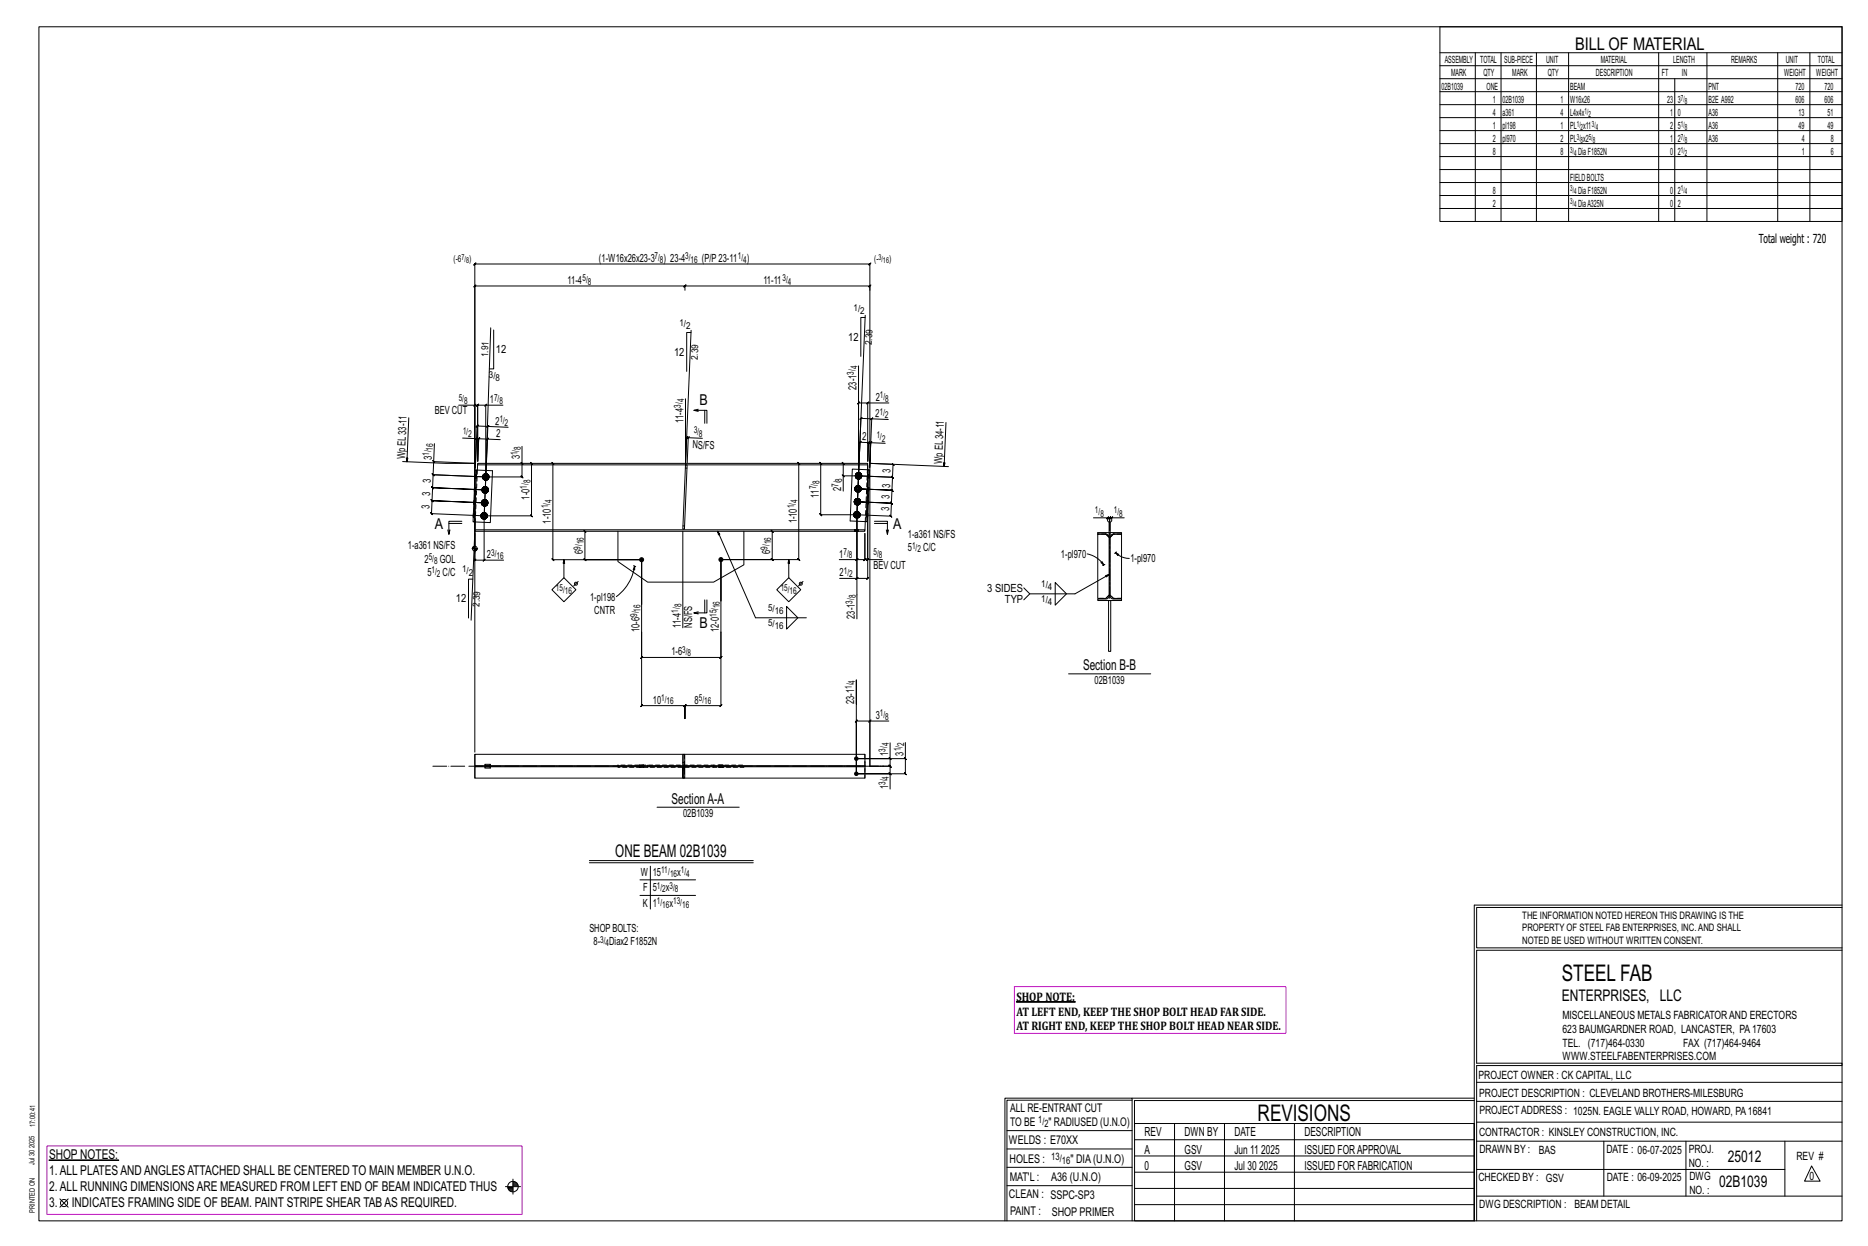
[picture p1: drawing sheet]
<svg xmlns="http://www.w3.org/2000/svg" width="914mm" height="610mm" viewBox="0 0 914 610" stroke-linecap="round" stroke-linejoin="round" font-family="sans-serif">
<g fill="#000" stroke="#000" stroke-width=".49">
<path d="M498 490h28zM24 568h34z"/>
<circle cx="314" cy="274" r="1"/>
<circle cx="353" cy="274" r="1"/>
<circle cx="419" cy="379" r=".9"/>
<circle cx="419" cy="371" r=".9"/>
</g>
<g fill="none" stroke="#000" stroke-width=".49">
<path d="M19 13h883v584h-883zM705 13h197v95h-197zM705 26h197M705 32h197M705 39h197M722 26v82M735 26v82M752 26v82M768 26v82M812 26v82M820 39v69M836 26v82"/>
<path d="M870 26v82M886 26v82M705 45h197M705 51h197M705 58h197M705 64h197M705 70h197M705 77h197M705 83h197M705 89h197M705 96h197M705 102h197"/>
<path d="M335 140h91h-1l1-1v3M336 139l-1 1zM335 142l1-3-1 1h-103l1-1-1 1v131M423 155h-2v19M424 154l-5 98M240 160l-2 73M242 161v19h-2M338 163h-2v19M338 162l-2 65M420 179v54M225 198h7v61M232 199l1-1z"/>
<path d="M232 198h2l-1 1 1-1v28M238 198l-1 1zM238 198h-4l-1 1 1-1v28M246 198h-8v35M336 195v31v-12v1l1-1h-1h1M425 197l-1 1zM425 197h-5h1l-1 1v-1v36M435 197h-10v29M200 204l-1 22M213 217l-1 9 21 1-36-1M233 215l1-1zM233 215h1l1-1-1 1v11"/>
<path d="M238 215l1-1zM238 209l1-1zM239 215h-5l1-1-1 1v11M239 209l-5-1-1 1 1-1-1 21v-14l-7-1M245 215h-6l-2 37M249 209h-10l-2 43h23l1 1-1-1v-25h1l-1-1v1M256 218v9l-1-1 1 1v6h-1l1 1v-1h-18M336 215l1-1zM342 201h-2h6v6M342 200l-2 1M344 214h-7l-1 12M345 201v6"/>
<path d="M426 217l1-1zM426 205l1-1zM426 217h-1l1-1-1 1v9M427 205h-6l1-1-1 1-2 47v22h-8M435 205h-8l-1 24v-12h7M463 207l-1 21M212 225l1 1zM212 226v6v1v-1l26 1M233 230l-1 25zM233 230h8l-1 26-8-1M234 227v3M234 227h191h-191z"/>
<path d="M236 240h.1M236 239v1M236 233h1M237 239h-1v1v1l1-1M237 234v1M237 233l-1 1M237 233v-1l-1 1 1 1M237 238l-1 1M237 234l1 1M237 232h.1M238 239v-1l1 1h-1M238 238l-1 1"/>
<path d="M238 232h1v1M238 233l-26-1v1v-1v7l-1-1 1 1 26 1-26-1-1-1 1 1-1 6v-1l1 1h-1l26 1-26-1v-1l1 1h-1v6l1 1-1-1 26 1M238 232l-1 1M238 239l1 1M238 232l1 1v1M238 232h-1M238 234h1l-1 1v-1M239 240l-1 1M239 239h-1M239 234h.1M239 233l-1 1M239 232v1"/>
<path d="M239 239v1M239 233h.1M271 227l-1-1 1 1v47l-1-1 1 1h43h-28h1l-1-1v1v-14h1l-1-1v1M336 227l-1 32h-1zM391 227l-1-1 1 1v47l-1-1 1 1h-38h25h1l-1-1v1v-14h1l-1-1v1M402 227l-1-1 1 1v25l-1-1 1 1h17v51M412 232l1 1zM413 227l-1-1 1 1v6M418 239h1M419 239h.1M419 233h.1M419 232v1"/>
<path d="M419 239v1M419 239v-1l-1 1 1 1v-1M419 234h1M419 240l1 1M419 232v1v1v-1M419 238h.1M420 234h.1M420 231l-1 1M420 234h1M420 238h1M420 238h-1M420 233l17 1-1-1 1 1v6l-1-1 1 1-17-1 17 1-1-1 1 1-1 6 1 1-1-1-16-1 16 1 1 1-1-1v7v-1l1 1h-1l-17-1"/>
<path d="M420 232l1-1v1M420 231v1M420 238l2 1-1 1M421 238h-1M421 240v1l-1-1M421 232l1 1M421 231l-1 1M421 240h.1M421 234h-1M421 239l-1 1M421 238v1M421 233h1l-1 1"/>
<path d="M421 233v1M421 232h1h-1M421 239h1M422 232v1M425 227v3M425 226v-9l1-1-1 1-4-1-1 1 1-1-2 36M425 230h1l-1 25h-1zM425 230h-8l-1 25h8M464 228l-38-1h11l1 1-1-1v7l-1-1 1 1-24-1v7M219 259l1 2M220 256h6M226 255h-6v6v-2"/>
<path d="M232 260l-1 43M232 259h191v1h-191zM233 255l-1 4M235 252h1M236 252h.1M236 246h.1M236 253v1M236 245v1M236 252v1M236 252v-1l-1 1 1 1M236 247h1M236 246v1"/>
<path d="M236 253l1 1M236 246v-1v1v1v-1M236 241h1M236 251h.1M237 247v1M237 253l1 1M237 245h-1M237 240v1M237 247h1M237 252v22h10M237 251h1v1M237 251l-1 1"/>
<path d="M237 241h1M237 245h1M237 245h.1M237 251l2 1-1 1M238 251h-1M238 253v1l-1-1M238 245l1 1v1M238 245h-1M238 253h.1M238 247h-1M238 252l-1 1M238 251v1"/>
<path d="M238 246l1 1h-1M238 240l1 1h-1h-1M238 246v1M238 245l1 1h-1M238 252h1M238 240h1v1M239 246h.1M302 260v15l15 10h32l15-9v-16M334 260v47M351 260l19 42h25M418 252h.1M418 251v1"/>
<path d="M418 245h1M418 259h.1M418 260h.1M418 253h1M419 251h-1v1v1l1-1M419 247h.1M419 245l-1 1M419 253h.1M419 245v-1l-1 1 1 2v-1M419 240v1M419 250l-1 1M419 246l1 1"/>
<path d="M419 253h1M419 244h.1M419 252v31h-8M420 251v-1l1 1h-1M420 250l-1 1M420 240l1 1M420 244h1l-1 1M420 244l-1 1M420 251l1 1M420 259h.1M420 260h.1M420 253h1h-1h-1"/>
<path d="M420 245l1 1M420 252h1v1M420 246l1 1h-1M420 252v1M421 251h-1M421 246v1M421 246h-1M421 244v1M421 251v1M421 245v1M424 255l-1 4M428 255h6v6l1-2"/>
<path d="M428 256h6M434 259v2M535 253h7v2l1 1v6M542 253h1v1l1-1h-1v7v-7v1l1-1h-1h1M543 253l-1 1zM544 253h1l-1 1zM550 253h-6v2l-1 1v6M231 268h3M231 268h.1M232 268h.1M232 267v1M232 270v-9v13v1l1-1h-1h5"/>
<path d="M233 268v2M233 268v1M237 274l-1 1zM276 274v9M310 277h1M311 277v2h-1zM311 277a23 23 0 0 1-9 15M311 277h.1M314 274v35M353 274v35M386 274v9M419 274h4l1-1-1 1v-13v13l1-1-1 1h2"/>
<path d="M420 273l-1 1zM425 274v-1l-1 1zM432 274h-7v-46v55v-1l-1 1h1h-6M532 271a13 13 0 0 1 8 5M537 261h12h-5l-1 2v29l1 1h5v1h-12v-1h5l1-1v-29l-1-2h-5zM539 275h1v1zM540 276v1M541 276h-1M541 261h.1M541 261l2 2M543 263l-2-2h-4v32h4l2-2M543 263l2-2h4v32h-4l-2-2"/>
<path d="M545 261l-2 2M545 261h.1M546 270l2 1-1 1zM546 270l3 2 4 1M546 270v1M547 270h-1M549 261h.1M231 283h-2v19M276 283l6 6-6 5-6-5zM283 284l-2 3M342 299l-2 1M345 294v6"/>
<path d="M346 294v6h-6h2M380 289l6-6 6 6-6 5zM385 297l6 5-6 6zM393 284l-2 3M420 282l-1 1zM504 291l-3 2M517 285l5 6-5 5zM543 294h1v25h-1zM543 281l-17 10h-22l-3-3M314 309v36v1l1-1h-1h21v1l1-1h-1v7v-7v1l1-1h-1h18l-1 1 1-1v-36M314 309v13l1-1-1 1h39h-1l1-1v1v-13M523 330h40"/>
<path d="M419 344v-11v46v-26l1-1-1 1h7M425 353l1-1zM435 353h-9v22M232 368v-239v1l1-1h-1h194l-1 1 1-1v246M232 369l1 6M233 375h191h-191zM233 375l-1 6h102M237 375h3v1h-3zM237 374h3v1h-3zM313 374h.1M313 375h.1M315 374h.1"/>
<path d="M315 375h.1M334 369h-102v12M334 375v6h1v-6h-1v6M334 369h1v6h-1zM334 369v6M335 369h88v6M352 374h.1M352 375h.1M354 374h.1M354 375h.1M423 375v6h-88M426 375h10l-1-1 1 1v4"/>
<path d="M435 371l1 1zM435 378l1 1zM436 371v4l-1-1 1 1h-10M443 371l1 1zM443 363v8h-24h17v-8M443 371v8v-1l1 1h-1h-24h17v7M322 395h40M289 421h80M289 422h80M313 430h27M313 438h27M318 424v21"/>
<path d="M722 443v154M722 443h180M902 444h-179v20h179M902 465h-179v55h179v1h-179v76M554 538h-61v59M554 537h168M722 538h-167v13M723 539h179M723 530h179M493 553h61M555 550h167v47h-167zM555 558h167"/>
<path d="M575 550v47M599 550v47M634 550v47M723 549h179M723 558h179M785 558v27M825 558v27M874 558v27M251 577v7M251 579h2M251 580h3M251 578h2"/>
<path d="M493 571h61M493 562h61M555 573h167M555 566h167M723 572h151M887 570l4 8h-8zM29 587l4 4M33 587l-4 4M247 581h8M249 581h2M249 582h2M250 583h1"/>
<path d="M492 597v-60h62v60M493 580h61M555 589h167M555 581h167M723 585h179"/>
<circle cx="232" cy="268" r="1.2"/>
<circle cx="282" cy="286" r=".7"/>
<circle cx="392" cy="286" r=".7"/>
<circle cx="31" cy="589" r="1.8"/>
<circle cx="251" cy="581" r="2.6"/>
</g>
<path d="M496 483h133v23h-133zM23 561h233v33h-233z" fill="none" stroke="#f0f" stroke-width=".5"/>
<g fill="none" stroke="#000" stroke-width=".49" stroke-dasharray="2 1.4">
<path d="M232 240h1M232 239h1M232 234h1zM232 234h.1M232 233l1 1M232 233h1M233 233h.1M233 232h.1M233 240l-1-1 1 1M233 233h-1l1 1M234 230l-1 25M236 240h.1"/>
<path d="M236 240l1-2-1 2 1 1-1-1M236 239v1zM236 239v1M236 233v1zM236 233l1-1-1 1 1 2-1-2h1M236 234h1zM236 233h.1M236 234l1-1M236 233h1M236 239h.1M236 239l1-1zM236 239l1-1"/>
<path d="M237 239h.1M237 234v1zM237 234v1M237 232l-1 1zM237 232h.1M237 240h.1M237 238h1zM237 239h-1v1v-1v1v1v-1v1l1-1M237 234h.1M237 239v1zM237 233v-1M237 235h1z"/>
<path d="M237 233v1zM237 232h2zM237 233v-1l-1 1v1h1h-1h1M237 233h.1M237 239h1zM237 232h1zM237 234l1 1h-1h1h-1zM237 234h1zM237 233h1zM238 239h.1M238 238h-1h1h-1l1 1M238 238v1z"/>
<path d="M238 238h.1M238 235h.1M238 234v1M238 234h.1M238 233h.1M238 232h-1h1h-1h1M238 232h.1M238 238l1 1zM238 238l1 1M238 232l1 1M238 239v1zM238 240h.1"/>
<path d="M238 235l1-1zM238 235l1-1M238 238l1 2zM238 235h1zM238 232h1zM238 232h1M238 239h1M238 233h1zM239 233l-1 1zM239 232v1zM239 239h-1l1 1M239 239h.1"/>
<path d="M239 234h.1M239 233v-1M239 234v-1M239 232v1v1M239 239v1zM239 239v1M239 240l-1 1zM239 240h.1M239 234v1zM239 233h.1M239 233l-1 2zM239 233v1z"/>
<path d="M335 229h1M418 239l1 1zM418 239l1-1-1 1 1 1-1-1h1M419 240h.1M419 238l-1 1zM419 240v-1M419 239h.1M419 233h.1M419 233l1-2-1 2v1v-1M419 233v1zM419 232v1zM419 232v1"/>
<path d="M419 238h.1M419 239l1 1M419 239l1-1M419 234h1zM419 234h1M419 232h.1M419 232l1-1zM419 239v1zM419 232l1-1M419 240h1zM419 238h2zM419 238l-1 1h1v1"/>
<path d="M419 233l1 1M419 239l1-1zM419 232h1M419 238h1zM419 234h2zM419 233h1zM420 233h.1M420 231l1 1zM420 240h.1M420 232h-1v1v-1v1v1v-1v1h1M420 232l-1 1zM420 232h.1"/>
<path d="M420 234h.1M420 238h.1M420 231h.1M420 233v1zM420 238h-1h1h-1h1M420 238h1h-1h1h-1zM420 238h1zM420 234h1zM420 234h1M420 232h1zM420 231v1M420 231h1h-1h1v1z"/>
<path d="M420 231h1zM420 240h1zM420 238l1 1zM420 238h1M421 234h.1M421 234v-1zM421 238h.1M421 232h.1M421 239h.1M421 239v1zM421 238l1 1zM421 231v1z"/>
<path d="M421 231v1M421 240h.1M421 239v-1M421 232v1zM421 233h.1M421 232l1 1zM421 238v2M421 238v1zM421 233h1l-1 1M421 232h1h-1M421 234v-1M421 232l1 1"/>
<path d="M421 239h1zM421 239h1M421 232h1zM422 239l-1 2zM422 239l-1 1zM422 233l-1 1zM422 232v1zM422 232v1M422 233h.1M425 239h.1M425 238v1zM425 233h1l-1-1"/>
<path d="M425 232h1zM425 240h.1M426 234h-1M426 233h-1M426 233l-1-1M426 232h.1M232 253h.1M232 252v1M232 252h.1M232 251h.1M232 247h1zM232 247v-1"/>
<path d="M232 246l1 1M232 246h1M232 245l1 1M232 245h1M232 240h1zM232 240h.1M232 253v-1v1M233 246h-1h1M235 252v1zM235 252l1 1zM235 252l1-1-1 1 1 2-1-2h1M235 253h1z"/>
<path d="M236 252h-1zM236 253v-1M236 252h.1M236 246v1zM236 246l1-1-1 1v1v-1M236 247h.1M236 253v1zM236 245v1zM236 247v-1M236 253v1M236 245v1M236 251v1z"/>
<path d="M236 251h.1M236 253h1M236 240v1zM236 252l1-1M236 247h1zM236 247h1M236 254h2zM236 245h.1M236 245h1zM236 252v1zM236 245h1M236 253h1z"/>
<path d="M236 251h2zM236 252v-1l-1 1h1v1M236 246l1 1M236 252h1zM236 254h1zM236 246l1-1M236 241h1zM236 241h1M236 251h1zM236 247h2zM236 246h1zM237 246v1z"/>
<path d="M237 245h1zM237 253v1h-1h1h-1zM237 253h.1M237 245h-1v1v-1v2h1M237 240v1M237 246h-1zM237 246v-1zM237 247v1zM237 252h.1M237 245v-1zM237 241h1zM237 247v1v-1v1v-1z"/>
<path d="M237 247h.1M237 241h.1M237 245h.1M237 254h1zM237 254h1M237 253l1 1M237 251h-1h1h-1h1M237 251h1h-1h1h-1zM237 251h1zM237 248h1zM237 248l1-1zM237 248l1-1"/>
<path d="M237 247h1M237 247h1zM237 245h1h-1h1zM237 244l1 1zM237 253h1M237 253h1zM237 252h1zM237 251l1 1M237 241h1M237 240h1zM238 254v-1zM238 254v-1"/>
<path d="M238 254h.1M238 247h.1M238 247v-1zM238 251h.1M238 245v1zM238 245h.1M238 252h.1M238 252v1zM238 251l1 1zM238 248v-1zM238 241v-1M238 253h.1"/>
<path d="M238 252v-1M238 246h.1M238 253v-1M238 241h1zM238 241h1M238 245l1 1zM238 251v1v1M238 251v1zM238 246l1 1h-1M238 246h1l-1-1M238 247v-1M238 245l1 2"/>
<path d="M238 253v1zM238 252h1zM238 252h1M238 245h1zM238 240h1v1M239 252l-1 2zM239 241v-1M239 252l-1 1zM239 247h-1zM239 246h.1M239 245v1zM239 246l-1 1z"/>
<path d="M239 246v1zM239 240v1zM335 257h-1M418 252h.1M418 252l1-2-1 2 1 1-1-1M418 252v1zM418 251v1zM418 251v1M418 245v1zM418 245l1-1-1 1 1 2-1-2h1M418 246l1 1zM418 253h1z"/>
<path d="M418 245h.1M418 246l1-1M418 259h.1M418 259v1M418 253h1M418 245h1M418 260h.1M418 251h.1M418 251l1-1zM418 251l1-1M419 252v1M419 251h.1"/>
<path d="M419 247h.1M419 260v-1M419 253h1zM419 244l-1 1zM419 244h.1M419 252h.1M419 252v1zM419 250l1 1zM419 251h-1v1v-1v1v1v-1v1h1M419 246h.1M419 251v1zM419 253h.1"/>
<path d="M419 245h.1M419 240v1zM419 259v1zM419 240v1M419 250h1zM419 247h1zM419 245v1zM419 244h2zM419 245v-1l-1 1v1l1 1-1-1 1 1v-1M419 260l1-1M419 259h1M419 244h1z"/>
<path d="M419 240l2 1zM419 246l1 1h-1h1h-1zM419 246h1zM419 241h1zM419 245h1zM419 253h1M419 251h1zM420 260v-1M420 250h-1h1h-1l1 1M420 250v1zM420 250h.1M420 240v1h-1h1h-1z"/>
<path d="M420 247h.1M420 246h.1M420 245h.1M420 244h-1h1h-1h1M420 244v1zM420 244h.1M420 253h.1M420 253v-1zM420 251h.1M420 241h1zM420 241h1M420 240l1 1"/>
<path d="M420 253h1zM420 253h1M420 260h.1M420 250l1 1zM420 250l1 1M420 251v1zM420 252h.1M420 247h1zM420 247h1M420 251l1 1zM420 240h1M420 244h1z"/>
<path d="M420 244h1M420 252h1v1M420 251h1M420 245l1 1zM421 253l-1-1M421 246h-1zM421 241v-1zM421 241v-1M421 244v2zM421 251h-1l1 1M421 251h.1M421 246v1"/>
<path d="M421 245v-1M421 247v-1M421 244l-1 1 1 1M421 253h.1M421 251v1zM421 251v1M421 244v1zM421 252l-1 1zM421 240v-1M421 252v1zM421 246v1zM421 245v1z"/>
<path d="M421 245v1M421 246l-1 1zM421 246h.1M424 255l1-25M424 252h1l-1-1M424 251h1zM424 245l1 1-1-1M424 245h1zM425 253h-1M425 252h-1M425 252l-1-1M425 251h.1"/>
<path d="M425 247l-1-1M425 246h-1M425 245h-1M425 245h.1M541 261h-4M541 261h.1M545 261h.1M549 261h-4M541 293h.1M543 291l-2 2h-4M545 293h.1M549 293h-4l-2-2"/>
<path d="M240 375v1M240 374v1M302 374h62v1h-62zM313 374v1M313 374h.1M314 374l-1 1M314 374v1zM314 375h.1M314 374v1M315 374v1M315 374h.1M315 375h.1"/>
<path d="M315 375v-1M317 375v-1M335 369v6M335 373h-1M335 377v4M335 375v2h-1M349 374v1M352 374v1M352 374h.1M353 374l-1 1M353 374v1zM353 375h.1"/>
<path d="M353 374v1M354 374v1M354 374h.1M354 375h.1M354 375v-1M423 369v12"/>
</g>
<path d="M212 375h221" fill="none" stroke="#000" stroke-width=".49" stroke-dasharray="6.8 1 0 1"/>
<path d="M543 261v33" fill="none" stroke="#000" stroke-width=".49" stroke-dasharray="5.8 1 1 1"/>
<g font-size="11.2">
<text x="764" y="480">STEEL FAB</text>
<text x="616" y="548">REVISIONS</text>
</g>
<g font-size="8.6">
<text x="771" y="24">BILL OF MATERIAL</text>
<text x="301" y="419">ONE BEAM 02B1039</text>
</g>
<g font-size="7.9">
<text x="765" y="490">ENTERPRISES, LLC</text>
<text x="846" y="569">25012</text>
<text x="842" y="581">02B1039</text>
</g>
<g font-size="7.3">
<text x="342" y="198">B</text>
<text x="213" y="259">A</text>
<text x="437" y="259">A</text>
<text x="342" y="307">B</text>
<text x="530" y="328">Section B-B</text>
<text x="329" y="393">SectionA-A</text>
</g>
<g font-size="6.6">
<text x="24" y="567">SHOP NOTES:</text>
<text x="24" y="575">1.ALL PLATESANDANGLESATTACHED SHALL BE CENTERED TO MAIN MEMBER U.N.O.</text>
<text x="24" y="583">2.ALL RUNNING DIMENSIONSARE MEASURED FROM LEFT END OF BEAM INDICATED THUS</text>
<text x="24" y="591">3.</text>
<text x="35" y="591">INDICATES FRAMING SIDE OF BEAM. PAINT STRIPE SHEAR TABAS REQUIRED.</text>
</g>
<g font-size="6.1">
<text x="861" y="119">Total weight : 720</text>
<text x="498" y="490">SHOP NOTE:</text>
<text x="498" y="497">AT LEFT END, KEEP THE SHOP BOLT HEAD FAR SIDE.</text>
<text x="498" y="504">AT RIGHT END, KEEP THE SHOP BOLT HEAD NEAR SIDE.</text>
<text x="560" y="556">REV</text>
<text x="580" y="556">DWN BY</text>
<text x="604" y="556">DATE</text>
<text x="639" y="556">DESCRIPTION</text>
<text x="560" y="564">A</text>
<text x="580" y="564">GSV</text>
<text x="604" y="564">Jun 11</text>
<text x="617" y="564">2025</text>
<text x="639" y="564">ISSUED FORAPPROVAL</text>
<text x="560" y="572">0</text>
<text x="580" y="572">GSV</text>
<text x="604" y="572">Jul 30</text>
<text x="616" y="572">2025</text>
<text x="639" y="572">ISSUED FOR FABRICATION</text>
</g>
<g font-size="5.9">
<text x="494" y="560">WELDS : E70XX</text>
<text x="494" y="569">HOLES :</text>
<text x="524" y="569">&quot; DIA(U.N.O)</text>
<text x="494" y="578">MAT'L :</text>
<text x="515" y="578">A36 (U.N.O)</text>
<text x="494" y="586">CLEAN : SSPC-SP3</text>
<text x="495" y="595">PAINT :</text>
<text x="515" y="595">SHOP PRIMER</text>
</g>
<g font-size="5.8">
<text x="494" y="544">ALL RE-ENTRANT CUT</text>
<text x="494" y="551">TO BE</text>
<text x="513" y="551">&quot; RADIUSED (U.N.O)</text>
</g>
<g font-size="5.6">
<text x="765" y="499">MISCELLANEOUS METALS FABRICATORAND ERECTORS</text>
<text x="765" y="505">623 BAUMGARDNER ROAD, LANCASTER, PA17603</text>
<text x="765" y="512">TEL. (717)464-0330</text>
<text x="824" y="512">FAX (717)464-9464</text>
<text x="765" y="519">WWW.STEELFABENTERPRISES.COM</text>
<text x="724" y="528">PROJECT OWNER : CK CAPITAL, LLC</text>
<text x="724" y="537">PROJECT DESCRIPTION : CLEVELAND BROTHERS-MILESBURG</text>
<text x="724" y="545">PROJECTADDRESS : 1025N. EAGLE VALLY ROAD, HOWARD, PA16841</text>
<text x="724" y="556">CONTRACTOR : KINSLEY CONSTRUCTION, INC.</text>
<text x="724" y="564">DRAWN BY :</text>
<text x="753" y="564">BAS</text>
<text x="786" y="564">DATE : 06-07-2025</text>
<text x="827" y="564">PROJ.</text>
<text x="879" y="568">REV #</text>
<text x="827" y="571">NO. :</text>
<text x="724" y="578">CHECKED BY : GSV</text>
<text x="787" y="578">DATE : 06-09-2025</text>
<text x="827" y="578">DWG</text>
<text x="886" y="578">0</text>
<text x="827" y="584">NO. :</text>
<text x="724" y="591">DWG DESCRIPTION : BEAM DETAIL</text>
</g>
<g font-size="5.5">
<text x="293" y="128">(1-W16x26x23-3</text>
<text x="325" y="128">) 23-4</text>
<text x="344" y="128">(P/P23-11</text>
<text x="366" y="128">)</text>
<text x="278" y="139">11-4</text>
<text x="374" y="139">11-11</text>
<text x="415" y="167">12</text>
<text x="243" y="173">12</text>
<text x="330" y="174">12</text>
<text x="419" y="191" transform="rotate(-90 419 191)">23-1</text>
<text x="240" y="197">1</text>
<text x="429" y="196">2</text>
<text x="213" y="203">BEV CUT</text>
<text x="428" y="204" transform="rotate(2 428 204)">2</text>
<text x="242" y="208" transform="rotate(2 242 208)">2</text>
<text x="335" y="207" transform="rotate(-90 335 207)">11-4</text>
<text x="243" y="214" transform="rotate(2 243 214)">2</text>
<text x="422" y="215" transform="rotate(2 422 215)">2</text>
<text x="339" y="219" transform="rotate(2 339 219)">NS/FS</text>
<text x="198" y="225" transform="rotate(-88 198 225)">WpEL33-11</text>
<text x="211" y="225" transform="rotate(-88 211 225)">3</text>
<text x="255" y="225" transform="rotate(-90 255 225)">3</text>
<text x="461" y="227" transform="rotate(-88 461 227)">WpEL34-11</text>
<text x="436" y="231" transform="rotate(-88 436 231)">3</text>
<text x="211" y="236" transform="rotate(-88 211 236)">3</text>
<text x="436" y="239" transform="rotate(-88 436 239)">3</text>
<text x="211" y="243" transform="rotate(-88 211 243)">3</text>
<text x="259" y="244" transform="rotate(-90 259 244)">1-0</text>
<text x="401" y="243" transform="rotate(-90 401 243)">11</text>
<text x="412" y="240" transform="rotate(-90 412 240)">2</text>
<text x="435" y="244" transform="rotate(-88 435 244)">3</text>
<text x="210" y="249" transform="rotate(-88 210 249)">3</text>
<text x="435" y="250" transform="rotate(-88 435 250)">3</text>
<text x="270" y="256" transform="rotate(-90 270 256)">1-10</text>
<text x="390" y="256" transform="rotate(-90 390 256)">1-10</text>
<text x="444" y="263">1-a361 NS/FS</text>
<text x="200" y="269">1-a361 NS/FS</text>
<text x="444" y="270">5</text>
<text x="452" y="270">C/C</text>
<text x="208" y="275">2</text>
<text x="215" y="275">GOL</text>
<text x="238" y="273">2</text>
<text x="285" y="271" transform="rotate(-90 285 271)">6</text>
<text x="377" y="271" transform="rotate(-90 377 271)">6</text>
<text x="411" y="273">1</text>
<text x="519" y="273">1-pl970</text>
<text x="553" y="275">1-pl970</text>
<text x="209" y="282">5</text>
<text x="217" y="282">C/C</text>
<text x="411" y="282">2</text>
<text x="428" y="278">BEV CUT</text>
<text x="289" y="294">1-pl198</text>
<text x="483" y="290">3 SIDES</text>
<text x="223" y="295">12</text>
<text x="492" y="295">TYP</text>
<text x="291" y="300">CNTR</text>
<text x="418" y="303" transform="rotate(-90 418 303)">23-1</text>
<text x="313" y="309" transform="rotate(-90 313 309)">10-6</text>
<text x="333" y="307" transform="rotate(-90 333 307)">11-4</text>
<text x="339" y="307" transform="rotate(-90 339 307)">NS/FS</text>
<text x="352" y="309" transform="rotate(-90 352 309)">12-0</text>
<text x="329" y="321">1-6</text>
<text x="536" y="335">02B1039</text>
<text x="320" y="344">10</text>
<text x="340" y="344">8</text>
<text x="418" y="344" transform="rotate(-90 418 344)">23-1</text>
<text x="429" y="352">3</text>
<text x="435" y="370" transform="rotate(-90 435 370)">1</text>
<text x="442" y="370" transform="rotate(-90 442 370)">3</text>
<text x="435" y="386" transform="rotate(-90 435 386)">1</text>
<text x="334" y="400">02B1039</text>
<text x="314" y="429">W</text>
<text x="320" y="429">15</text>
<text x="331" y="429">x</text>
<text x="315" y="436">F</text>
<text x="320" y="436">5</text>
<text x="326" y="436">x</text>
<text x="315" y="444">K</text>
<text x="320" y="444">1</text>
<text x="328" y="444">x</text>
<text x="289" y="456">SHOPBOLTS:</text>
<text x="291" y="462">8-</text>
<text x="298" y="462">Diax2 F1852N</text>
</g>
<g font-size="5">
<text x="745" y="450">THE INFORMATION NOTED HEREON THIS DRAWING IS THE</text>
<text x="745" y="456">PROPERTY OF STEEL FAB ENTERPRISES, INC.AND SHALL</text>
<text x="745" y="462">NOTED BE USED WITHOUT WRITTEN CONSENT.</text>
<text x="508" y="550">1/</text>
<text x="511" y="551">2</text>
<text x="515" y="568">13/</text>
<text x="520" y="570">16</text>
</g>
<g font-size="4.9">
<text x="707" y="31">ASSEMBLY</text>
<text x="725" y="31">TOTAL</text>
<text x="736" y="31">SUB-PIECE</text>
<text x="757" y="31">UNIT</text>
<text x="784" y="31">MATERIAL</text>
<text x="819" y="31">LENGTH</text>
<text x="847" y="31">REMARKS</text>
<text x="874" y="31">UNIT</text>
<text x="890" y="31">TOTAL</text>
<text x="710" y="37">MARK</text>
<text x="726" y="37">QTY</text>
<text x="740" y="37">MARK</text>
<text x="758" y="37">QTY</text>
<text x="781" y="37">DESCRIPTION</text>
<text x="814" y="37">FT</text>
<text x="823" y="37">IN</text>
<text x="873" y="37">WEIGHT</text>
<text x="889" y="37">WEIGHT</text>
<text x="706" y="44">02B1039</text>
<text x="728" y="44">ONE</text>
<text x="769" y="44">BEAM</text>
<text x="836" y="44">PNT</text>
<text x="879" y="44">720</text>
<text x="893" y="44">720</text>
<text x="731" y="50">1</text>
<text x="736" y="50">02B1039</text>
<text x="764" y="50">1</text>
<text x="769" y="50">W16x26</text>
<text x="816" y="50">23</text>
<text x="821" y="50">3</text>
<text x="836" y="50">B2E A992</text>
<text x="879" y="50">606</text>
<text x="893" y="50">606</text>
<text x="731" y="57">4</text>
<text x="736" y="57">a361</text>
<text x="764" y="57">4</text>
<text x="769" y="57">L4x4x</text>
<text x="818" y="57">1</text>
<text x="821" y="57">0</text>
<text x="836" y="57">A36</text>
<text x="880" y="57">13</text>
<text x="895" y="57">51</text>
<text x="731" y="63">1</text>
<text x="736" y="63">pl198</text>
<text x="764" y="63">1</text>
<text x="769" y="63">PL x11</text>
<text x="818" y="63">2</text>
<text x="821" y="63">5</text>
<text x="836" y="63">A36</text>
<text x="880" y="63">49</text>
<text x="895" y="63">49</text>
<text x="731" y="69">2</text>
<text x="736" y="69">pl970</text>
<text x="764" y="69">2</text>
<text x="769" y="69">PL x2</text>
<text x="818" y="69">1</text>
<text x="821" y="69">2</text>
<text x="836" y="69">A36</text>
<text x="882" y="69">4</text>
<text x="896" y="69">8</text>
<text x="731" y="76">8</text>
<text x="764" y="76">8</text>
<text x="772" y="76">DiaF1852N</text>
<text x="818" y="76">0</text>
<text x="821" y="76">2</text>
<text x="882" y="76">1</text>
<text x="896" y="76">6</text>
<text x="769" y="88">FIELDBOLTS</text>
<text x="731" y="95">8</text>
<text x="772" y="95">DiaF1852N</text>
<text x="818" y="95">0</text>
<text x="821" y="95">2</text>
<text x="731" y="101">2</text>
<text x="772" y="101">DiaA325N</text>
<text x="818" y="101">0</text>
<text x="821" y="101">2</text>
</g>
<g font-size="4.7">
<text x="222" y="128">(-6</text>
<text x="230" y="128">)</text>
<text x="320" y="127">7/</text>
<text x="323" y="129">8</text>
<text x="335" y="127">3/</text>
<text x="338" y="129">16</text>
<text x="361" y="127">1/</text>
<text x="364" y="129">4</text>
<text x="428" y="128">(-</text>
<text x="435" y="128">)</text>
<text x="285" y="138">5/</text>
<text x="383" y="138">3/</text>
<text x="288" y="139">8</text>
<text x="386" y="139">4</text>
<text x="418" y="152">1/</text>
<text x="421" y="154">2</text>
<text x="333" y="159">1/</text>
<text x="336" y="161">2</text>
<text x="427" y="169" transform="rotate(-88 427 169)">2.39</text>
<text x="239" y="175" transform="rotate(-88 239 175)">1.91</text>
<text x="342" y="176" transform="rotate(-88 342 176)">2.39</text>
<text x="239" y="185">3/</text>
<text x="418" y="183" transform="rotate(-90 418 183)">3/</text>
<text x="420" y="181" transform="rotate(-90 420 181)">4</text>
<text x="243" y="186">8</text>
<text x="225" y="196">5/</text>
<text x="227" y="198">8</text>
<text x="242" y="196">7/</text>
<text x="244" y="198">8</text>
<text x="335" y="197" transform="rotate(-90 335 197)">4</text>
<text x="431" y="195">1/</text>
<text x="433" y="197">8</text>
<text x="333" y="199" transform="rotate(-90 333 199)">3/</text>
<text x="431" y="203" transform="rotate(2 431 203)">1/</text>
<text x="244" y="207" transform="rotate(2 244 207)">1/</text>
<text x="247" y="208" transform="rotate(2 247 208)">2</text>
<text x="433" y="205" transform="rotate(2 433 205)">2</text>
<text x="227" y="212" transform="rotate(2 227 212)">1/</text>
<text x="229" y="214" transform="rotate(2 229 214)">2</text>
<text x="340" y="212" transform="rotate(2 340 212)">3/</text>
<text x="342" y="214" transform="rotate(2 342 214)">8</text>
<text x="429" y="214" transform="rotate(2 429 214)">1/</text>
<text x="212" y="221" transform="rotate(-88 212 221)">16</text>
<text x="255" y="220" transform="rotate(-90 255 220)">8</text>
<text x="432" y="216" transform="rotate(2 432 216)">2</text>
<text x="210" y="223" transform="rotate(-88 210 223)">1/</text>
<text x="253" y="223" transform="rotate(-90 253 223)">1/</text>
<text x="258" y="239" transform="rotate(-90 258 239)">1/</text>
<text x="260" y="236" transform="rotate(-90 260 236)">8</text>
<text x="400" y="239" transform="rotate(-90 400 239)">7/</text>
<text x="401" y="237" transform="rotate(-90 401 237)">8</text>
<text x="411" y="238" transform="rotate(-90 411 238)">7/</text>
<text x="412" y="236" transform="rotate(-90 412 236)">8</text>
<text x="268" y="249" transform="rotate(-90 268 249)">1/</text>
<text x="270" y="246" transform="rotate(-90 270 246)">4</text>
<text x="389" y="249" transform="rotate(-90 389 249)">1/</text>
<text x="390" y="246" transform="rotate(-90 390 246)">4</text>
<text x="536" y="251">1/</text>
<text x="545" y="251">1/</text>
<text x="539" y="253">8</text>
<text x="548" y="253">8</text>
<text x="284" y="269" transform="rotate(-90 284 269)">9/</text>
<text x="286" y="266" transform="rotate(-90 286 266)">16</text>
<text x="376" y="269" transform="rotate(-90 376 269)">9/</text>
<text x="377" y="266" transform="rotate(-90 377 266)">16</text>
<text x="446" y="269">1/</text>
<text x="210" y="274">5/</text>
<text x="212" y="276">8</text>
<text x="240" y="272">3/</text>
<text x="243" y="273">16</text>
<text x="413" y="272">7/</text>
<text x="415" y="273">8</text>
<text x="428" y="272">5/</text>
<text x="430" y="273">8</text>
<text x="449" y="270">2</text>
<text x="211" y="281">1/</text>
<text x="226" y="280">1/</text>
<text x="229" y="282">2</text>
<text x="413" y="281">1/</text>
<text x="214" y="282">2</text>
<text x="416" y="282">2</text>
<text x="510" y="287">1/</text>
<text x="272" y="289">15/</text>
<text x="276" y="291">16</text>
<text x="382" y="289">15/</text>
<text x="387" y="291">16</text>
<text x="419" y="293" transform="rotate(-90 419 293)">8</text>
<text x="513" y="289">4</text>
<text x="235" y="297" transform="rotate(-88 235 297)">2.39</text>
<text x="313" y="299" transform="rotate(-90 313 299)">16</text>
<text x="332" y="300" transform="rotate(-90 332 300)">1/</text>
<text x="334" y="297" transform="rotate(-90 334 297)">8</text>
<text x="352" y="298" transform="rotate(-90 352 298)">16</text>
<text x="376" y="299">5/</text>
<text x="417" y="295" transform="rotate(-90 417 295)">3/</text>
<text x="510" y="294">1/</text>
<text x="513" y="296">4</text>
<text x="312" y="302" transform="rotate(-90 312 302)">9/</text>
<text x="351" y="302" transform="rotate(-90 351 302)">15/</text>
<text x="379" y="300">16</text>
<text x="376" y="306">5/</text>
<text x="379" y="308">16</text>
<text x="334" y="319">3/</text>
<text x="337" y="321">8</text>
<text x="419" y="334" transform="rotate(-90 419 334)">4</text>
<text x="417" y="337" transform="rotate(-90 417 337)">1/</text>
<text x="324" y="343">1/</text>
<text x="326" y="345">16</text>
<text x="342" y="343">5/</text>
<text x="345" y="345">16</text>
<text x="431" y="351">1/</text>
<text x="433" y="352">8</text>
<text x="435" y="365" transform="rotate(-90 435 365)">4</text>
<text x="443" y="365" transform="rotate(-90 443 365)">2</text>
<text x="433" y="368" transform="rotate(-90 433 368)">3/</text>
<text x="441" y="368" transform="rotate(-90 441 368)">1/</text>
<text x="433" y="384" transform="rotate(-90 433 384)">3/</text>
<text x="435" y="381" transform="rotate(-90 435 381)">4</text>
<text x="324" y="427">11/</text>
<text x="328" y="429">16</text>
<text x="333" y="427">1/</text>
<text x="336" y="429">4</text>
<text x="322" y="435">1/</text>
<text x="324" y="437">2</text>
<text x="328" y="435">3/</text>
<text x="330" y="437">8</text>
<text x="322" y="443">1/</text>
<text x="330" y="443">13/</text>
<text x="324" y="444">16</text>
<text x="334" y="444">16</text>
<text x="294" y="461">3/</text>
<text x="296" y="463">4</text>
</g>
<g font-size="4.2">
<text x="823" y="49">7/</text>
<text x="825" y="51">8</text>
<text x="776" y="56">1/</text>
<text x="778" y="57">2</text>
<text x="772" y="62">1/</text>
<text x="774" y="63">2</text>
<text x="779" y="62">3/</text>
<text x="781" y="63">4</text>
<text x="823" y="62">1/</text>
<text x="825" y="63">8</text>
<text x="772" y="68">3/</text>
<text x="774" y="70">8</text>
<text x="778" y="68">5/</text>
<text x="780" y="70">8</text>
<text x="823" y="68">7/</text>
<text x="825" y="70">8</text>
<text x="769" y="75">3/</text>
<text x="770" y="76">4</text>
<text x="823" y="75">1/</text>
<text x="825" y="76">2</text>
<text x="769" y="94">3/</text>
<text x="770" y="95">4</text>
<text x="823" y="94">1/</text>
<text x="825" y="95">4</text>
<text x="769" y="100">3/</text>
<text x="770" y="101">4</text>
</g>
<g font-size="4">
<text x="226" y="127">7/</text>
<text x="228" y="129">8</text>
<text x="430" y="127">3/</text>
<text x="432" y="129">16</text>
</g>
<g font-size="3.7">
<text x="17" y="551" transform="rotate(-90 17 551)">17:00:41</text>
<text x="17" y="562" transform="rotate(-90 17 562)">2025</text>
<text x="17" y="570" transform="rotate(-90 17 570)">Jul 30</text>
<text x="17" y="593" transform="rotate(-90 17 593)">PRINTED ON</text>
</g>
</svg>
